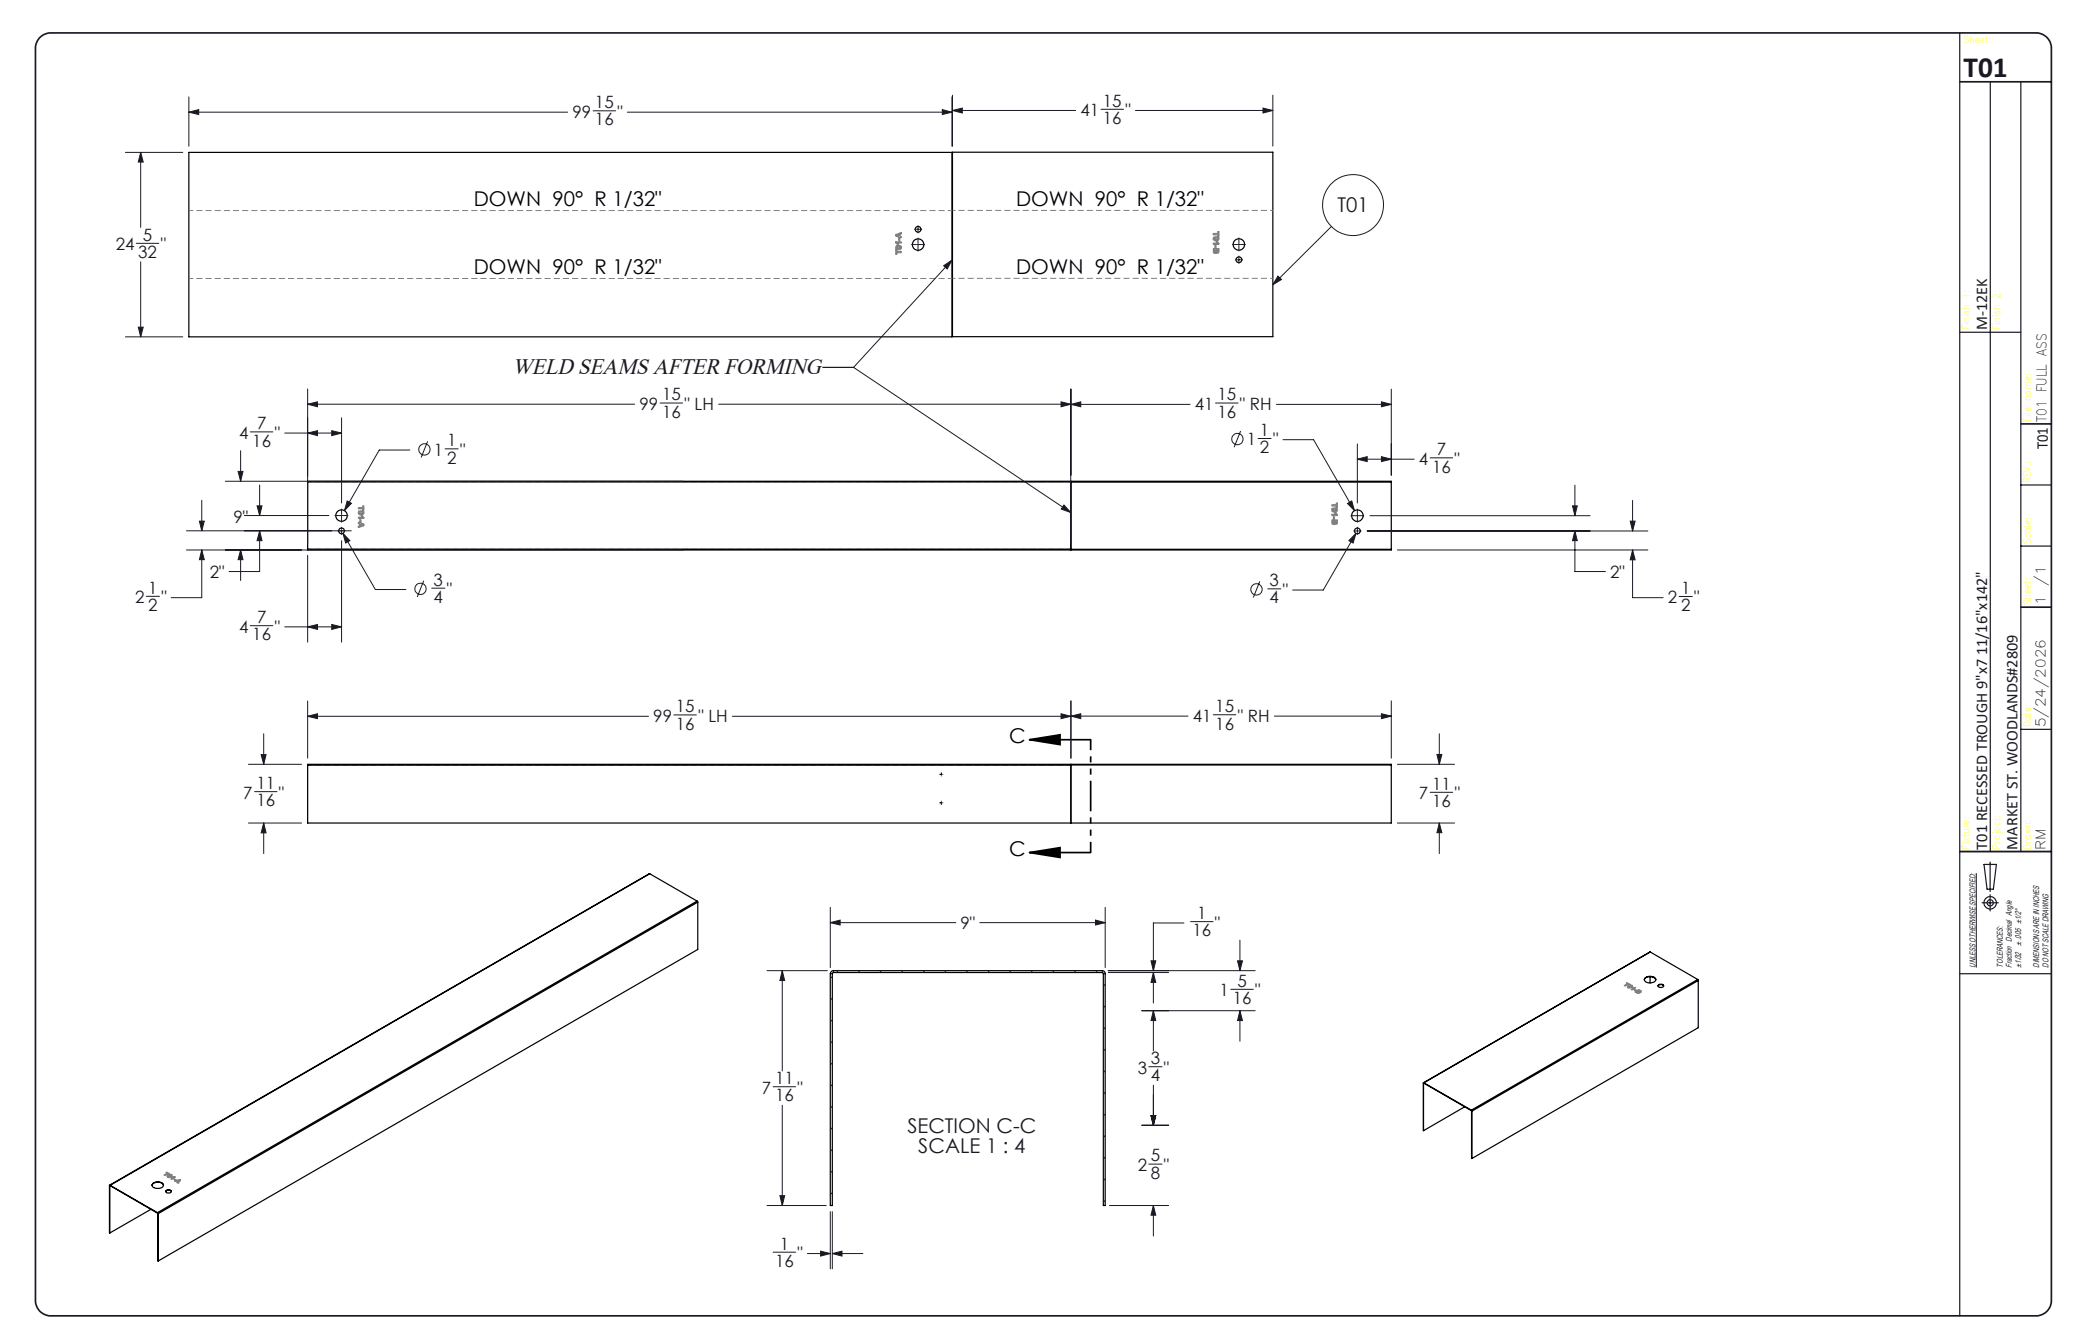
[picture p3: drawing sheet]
<svg xmlns="http://www.w3.org/2000/svg" width="432mm" height="279mm" viewBox="0 0 432 279" stroke-linecap="round" stroke-linejoin="round" font-family="sans-serif">
<g fill="none" stroke="#191924" stroke-width=".21">
<path d="M198 19.8v10.6M264.6 19.8v10.6M26.1 31.7h11.9M29.2 31.7l.6 2h-1zM29.2 31.7v15.6M39.3 23.3l2-.5v1zM39.3 20.1v10.3M39.3 23.3h78.7M123.3 23h4.7M130.4 23.3h67.5M195.9 22.8l2 .5-2 .5zM197.9 20.1v10.3"/>
<path d="M198 23l2.1-.5v1zM198 23h25.6M228.9 22.7h4.7M236 23h28.6M262.6 22.5l2 .5-2 .5zM28.3 50.6h4.7M29.2 54.4v15.6M189.5 50.8h1M190.1 47.7h.4M190.7 47.7h.3M190.7 50.8h.3M190.9 46.9v.4"/>
<path d="M190.9 47.5v.3M190.9 48v.4M190.9 49.5v1M190.9 50.7v.3M190.9 51.2v1M191.2 47.7h.4M191.2 50.8h1M196.2 55.2l1.7-1.1-1 1.8zM197.9 54.1l-20.5 22.3M256.2 50.8h1M256.8 54h.4M257.4 50.8h.3"/>
<path d="M257.4 54h.3M257.6 49.5v1M257.6 50.7v.3M257.6 51.2v1M257.6 53.2v.5M257.6 53.8v.4M257.6 54.3v.5M257.9 50.8h1M257.9 54h.4M265.7 57.4l.7 .7-1.8 1.1zM276.8 47.1l-12.2 12.1M26.1 70h11.9"/>
<path d="M28.8 68h1l-.6 2zM171.1 76.4h6.3M177.4 76.4l45.2 30.1M49.5 98h1l-.5 2zM50 93.7v6.3M52 89.8h4.7M59.2 90h11.8M64 84l2-.5v1.1zM64 90l2-.5v1.1zM64 80.9v32.2M64 84h67.9M69 89.5l2 .5-2 .6z"/>
<path d="M71 86.9v17.7M85.2 93.6h-6.4l-7.2 12.6M88.9 91.8l-1.3 3.3M92.5 93.3h2.7M137.2 83.8h4.7M149.4 84h73.2M220.6 83.5l2 .5-2 .6zM222.6 80.9v32.2M222.7 84.1l2-.6v1.1zM222.7 84.1h24.7M222.7 80.9v17.9M252.7 83.8h4.7"/>
<path d="M257.9 89.6l-1.3 3.4M261.5 91.2h2.8M265.4 84.1h23.8M266.7 91.4h6.4l8.5 14.8M282.2 95.5l2-.6v1.1zM282.2 92.3v12.3M282.2 95.5h11.8M287.2 83.5l2 .6-2 .5zM287.2 94.9l2 .6-2 .5zM289.2 80.9v17.9M297.3 95.2h4.7M38.8 114.3h103.2"/>
<path d="M38.8 110.3h34.2M41.5 108.3h1l-.6 2zM41.9 114.3l.6 2h-1zM41.9 114.3v9.9h-6.3M41.9 104v6.3M46.8 100h95.2M50 114.3l.5 2h-1zM50 114.3v6.4M50.8 107.2h17.6M53.4 105.2h1.1l-.5 2zM54 110.3l.5 2.1h-1.1zM54 110.3v8.5h-6.4"/>
<path d="M54 100.8v6.4M64 115.4v18.1M69.6 107.2h1.1M70.8 107.2h.4M71 105.8v1.1M71 107v.4M71 107.5v1M71 109.6v.4M71 110.2v.3M71 110.7v.4M71 112.4v21.1M71.3 110.9l1.4 1.5-.8 .5z"/>
<path d="M71.3 110.9l6.7 11.7h6.4M71.3 107.2h1.1M72.2 104.1l.9 .5-1.5 1.6zM221.2 105l1.4 1.5-2-.7zM280.1 104.7l.9-.6 .6 2.1zM280.8 107.2h1.1M281.4 110.4h.5M281.9 110.9l-.6 2-.9-.5zM281.9 110.9l-6.8 11.8h-6.4M282 107.2h.4M282 110.4h.4M282.2 105.8v1.1"/>
<path d="M282.2 107v.4M282.2 107.5v1M282.2 109.6v.5M282.2 110.2v.3M282.2 110.7v.4M282.5 107.2h1M282.5 110.4h.5M284.2 110.4h58.4M284.8 107.2h45.8M290.5 114.3h52.1M326.9 105.2h1l-.5 2zM327.4 110.4l.5 2h-1z"/>
<path d="M327.4 110.4v8.4h6.4M327.4 100.9v6.3M338.9 108.3h1l-.5 2.1zM339.4 114.3l.5 2.1h-1zM339.4 114.3v9.9h6.4M339.4 104v6.4M30.4 124h2.8M52 130.1h4.7M59.2 130.3h11.8M64 130.3l2-.5v1zM69 129.8l2 .5-2 .5zM88.1 120.7l-1.4 3.4"/>
<path d="M89.7 122.3h2.8M261.9 120.9l-1.3 3.3M263.6 122.4h2.7M349.1 124h2.7M51.6 158.9h11.1M54.3 156.9h1l-.5 2zM54.8 152.5v6.4M64 148.9l2-.5v1zM64 145.7v11.9M64 148.9h70.8M140.1 148.6h4.7M152.3 148.9h70.3"/>
<path d="M220.6 148.4l2 .5-2 .5zM222.6 145.7v11.9M222.7 148.9l2-.5v1zM222.7 145.7v11.9M222.7 148.9h24.3M252.2 148.6h4.7M264.9 148.9h24.3M287.2 148.4l2 .5-2 .5zM289.2 145.7v11.9M290.5 158.9h11.9M298.7 156.8h1.1l-.6 2.1zM299.2 152.5v6.4"/>
<path d="M51.6 171.1h11.1M52.9 164.6h4.7M54.8 171.1l.5 2h-1zM54.8 171.1v6.3M195.3 166.9h.1M195.3 161h.1M195.5 166.9h.3M195.5 161h.3M195.7 160.6v.1M195.7 160.8v.3M195.7 161.3h.1M195.7 166.5v.1"/>
<path d="M195.7 166.8v.3M195.7 167.2v.1M196 166.9h.1M196 161h.1M290.5 171.1h11.9M297.3 164.7h4.7M299.2 171.1l.6 2h-1.1zM299.2 171.1v6.3M172.6 191.8l2.1-.5v1zM172.6 188.6v12.6M172.6 191.8h26.1M203.7 191.8h26.1"/>
<path d="M227.8 191.3l2 .5-2 .5zM229.8 188.6v12.6M239.3 199.7h1l-.5 2.1zM246.1 191.9h-6.3v9.9M247.5 191.6h4.7M257.3 199.7h1l-.5 2.1zM257.8 195.4v6.4M410.9 181.5v19.6M159.5 201.8h12.5M162.6 201.8l.5 2h-1zM162.6 201.8v20.8M173 203l-.4 .4"/>
<path d="M173 207.5l-.4 .4M173 212l-.4 .4M173 216.5l-.4 .4M174.3 201.8l-.4 .4M178.8 201.8l-.4 .4M183.2 201.8l-.4 .4M187.7 201.8l-.4 .4M192.2 201.8l-.4 .4M196.7 201.8l-.4 .4M201.2 201.8l-.4 .4M205.7 201.8l-.4 .4M210.2 201.8l-.4 .4"/>
<path d="M214.7 201.8l-.4 .4M219.2 201.8l-.4 .4M223.7 201.8l-.4 .4M228.1 201.8l-.3 .4M229.8 204.6l-.4 .4M229.8 209.1l-.4 .4M229.8 213.6l-.4 .4M229.8 218.1l-.4 .4M230.4 201.8h30.5M230.4 202.2h12.6M237.4 210.1h23.5M239.8 210.1l.5 2.1h-1z"/>
<path d="M239.8 202.2l.5 2h-1zM239.8 202.2v6.3M239.8 210.1v8.4M255.9 205.7h4.7M257.8 210.1l.5 2.1h-1zM257.8 210.1v6.4M160.7 225.9h4.7M162.6 229.8v20.8M173 221l-.4 .4M173 225.5l-.4 .4M173 230l-.4 .4M173 234.5l-.4 .3"/>
<path d="M173 238.9l-.4 .5M229.8 222.6l-.4 .4M229.8 227.1l-.4 .4M229.8 231.6l-.4 .4M229.8 236.1l-.4 .4M237.4 233.9h5.6M238.8 221.8h2.8M239.3 231.9h1l-.5 2zM239.8 225.6v8.3M159.5 250.6h12.3M162.1 248.6h1l-.5 2zM172.6 251.9v11.9"/>
<path d="M173 243.5l-.4 .3M173 247.9l-.4 .4M173 251.9v11.9M229.8 240.6l-.4 .3M229.8 245l-.4 .5M229.8 249.6l-.4 .3M230.6 250.6h12.4M238.8 242h2.8M239.8 250.6l.5 2h-1zM239.8 250.6v6.4M160.7 260.3h4.7M167.9 260.6h4.7"/>
<path d="M170.6 260.1l2 .5-2 .5zM173 260.6l2-.5v1zM173 260.6h6.4"/>
<circle cx="281.3" cy="42.6" r="6.3"/>
<circle cx="88.3" cy="93.4" r="1.17"/>
<circle cx="257.3" cy="91.3" r="1.18"/>
<circle cx="87.4" cy="122.4" r="1.18"/>
<circle cx="261.2" cy="122.5" r="1.18"/>
</g>
<g fill="none" stroke="#191924" stroke-width=".25">
<path d="M407.4 6.8v266.7M413.8 17v160M420.1 17v160M407.4 69.1h12.7M420.1 113.5h6.4M420.1 100.8h6.4M420.1 151.6h6.4M407.4 177h19.1M412.5 179.7h2.5l-.6 5.2h-1.3zM413.7 179.2v6.1M412.1 187.7h3.3M413.7 186v3.4"/>
<path d="M407.4 202.4h19.1"/>
<circle cx="413.7" cy="187.7" r=".66"/>
<circle cx="413.8" cy="187.7" r="1.29"/>
</g>
<path d="M8.2 7.9a3.3 3.3 0 0 1 2.3-1.1h412.8a3.2 3.2 0 0 1 3.2 3.2v260.4a3.2 3.2 0 0 1-3.2 3.1h-412.8a3.2 3.2 0 0 1-3.1-3.1v-260.4a3.2 3.2 0 0 1 .8-2.1zM407.4 17h19.1M420.1 88.1h6.4M420.1 126.2h6.4M407.4 177h19.1" fill="none" stroke="#191924" stroke-width=".35"/>
<path d="M64 100.1h158.6M64 114.2h158.6M64 159h158.6" fill="none" stroke="#000" stroke-width=".21" stroke-dasharray="1.3 .6" stroke-dashoffset=".4" stroke-linecap="butt"/>
<path d="M69.8 158.9v.1M70.4 158.9v.1M71.6 159v-.1M72.2 159v-.1M173 202.4h-.4M173.3 201.8v.4M229.2 202.2v-.4M229.8 202.4h-.4" fill="none" stroke="#000" stroke-width=".21" stroke-dasharray="1.3 .6" stroke-linecap="butt"/>
<g fill="none" stroke="#000" stroke-width=".25">
<path d="M39.3 31.7h158.6v38.3h-158.6zM198 31.6h66.6v38.4h-66.6zM64 100.2v-.2h158.6v.2M64 114.2v.1h158.6v-.1M64 100.2v14M64 100.2h158.6M64 114.2h158.6M222.6 100.2v14M222.7 100.2v-.2h66.5v.2M222.7 114.2v.1h66.5v-.1M222.7 100.2h66.5M222.7 100.2v14"/>
<path d="M222.7 114.2h66.5M289.2 100.2v14M64 159.1v-.2h158.6v.2M64 159.1v12h158.6v-12M64 159.1h158.6M222.7 159v-.1h66.5v.1M222.7 159v12.1h66.5v-12.1M222.7 159h66.5M135.1 181.6l-112.3 64.8M135.1 181.6l-112.2 64.8M135.1 181.6l9.8 5.7M144.9 187.3l.2 .2"/>
<path d="M144.9 187.3l-112.2 64.8M145.1 187.5l-112.2 64.8M145.1 187.5v9.9l-112.2 64.7M343.1 197.9l-47.2 27.2M343.1 197.9l-47.1 27.2M343.1 197.9l9.9 5.7M172.8 202l.3-.2h56a.6 .6 0 0 1 .7 .6v48.2h-.4v-48.2l-.2-.2h-56.1l-.1 .2v48.2h-.4v-48.2zM341.8 203.7a1.45 1.45 0 0 1 2.4 0M341.9 203.3a1.5 1.5 0 0 1 2.3 .4 1.45 1.45 0 0 1-2.4 0zM343 203.1v1.2M344.7 205a.69 .69 0 0 1 1.2 0M344.7 204.8a.57 .57 0 0 1 .7-.2 .57 .57 0 0 1 .4 .5l-.9 .1-.2-.2z"/>
<path d="M353 203.6l.1 .2M353 203.6l-47.1 27.2M353.1 203.8l-47.1 27.2M353.1 203.8v9.8l-47.1 27.2M295.9 225.2h.1M295.9 225.2v9.9M296 225.1l-.1 .1M296 225.2h-.1M296 225.2l9.9 5.7M296 225.1v.1M296 225.1l9.9 5.7M304.5 230.1l-8.6 5"/>
<path d="M305.9 230.8l.1 .2M305.9 230.9v.1M305.9 230.8v.1M305.9 231h.1M305.9 231l.1 9.8M306 231v9.8M22.8 246.5h.1M22.8 246.5v9.8M22.9 246.5h-.1M22.9 246.4l-.1 .1M22.9 246.4l9.8 5.7M22.9 246.5l9.8 5.7"/>
<path d="M22.9 246.4v.1M31.4 251.4l-8.6 4.9M31.6 246.4a1.42 1.42 0 0 1 2.4 0M31.7 246.1a1.54 1.54 0 0 1 2.3 .2 1.33 1.33 0 0 1-2.1 .5 .46 .46 0 0 1-.2-.7zM32.7 252.2l.1 .1M32.7 252.1l.2 .2M32.7 252.1v.1M32.8 252.3h.1M32.8 252.3l.1 9.8M32.9 252.3v9.8M34.5 247.7a.69 .69 0 0 1 1.1 0M34.5 247.5l.5-.2a.39 .39 0 0 1 .6 .4 .39 .39 0 0 1-.6 .3h-.3a.29 .29 0 0 1-.2-.2 .29 .29 0 0 1 0-.3z"/>
<circle cx="190.9" cy="50.8" r="1.19"/>
<circle cx="190.9" cy="47.7" r=".59"/>
<circle cx="257.6" cy="50.8" r="1.2"/>
<circle cx="257.6" cy="54" r=".59"/>
<circle cx="71" cy="107.2" r="1.18"/>
<circle cx="71" cy="110.4" r=".6"/>
<circle cx="282.2" cy="107.2" r="1.19"/>
<circle cx="282.2" cy="110.4" r=".59"/>
</g>
<path d="M214 153.8l6.4-1v2zM214 153.8h12.7M214 177.2l6.4-1v2.1zM214 177.2h12.7" fill="none" stroke="#000" stroke-width=".35"/>
<g fill="none" stroke="#808080" stroke-width=".25">
<path d="M186.3 50.3h1l.1 .1-.8 .1 .1 .2-.1 .2zM186.3 48.8l1-.4 .1 .1-.3 .2v.4l.3 .1v.2l-1.1-.3zM186.3 51.9l.1 .1v.2h.9l.1 .2-.1 .1h-.9v.3l-.1 .1zM186.4 51.1h.8l.2 .3-.1 .2-.3 .2-.7-.1-.1-.3zM186.4 51.4l.4-.1a.2 .2 0 0 1 .3 0 .2 .2 0 0 1 0 .2l-.5 .1zM186.5 48.9l.4-.1v.3zM186.9 49.5l.1 .1v.4l-.2-.1zM252.2 50.6h.8l-.1-.2 .1-.2 .4 .5-1 .1zM252.3 48.6l.9-.1v-.3h.1l.1 .9h-.2v-.3h-.9zM252.3 51.8l1.1-.1-.1 .8h-.5a.34 .34 0 0 1-.4 .1 .34 .34 0 0 1-.1-.4zM252.4 49.3l.9 .1 .1 .4-.4 .3-.6-.1-.2-.3zM252.4 49.6l.4-.1a.23 .23 0 0 1 .3 0 .23 .23 0 0 1 0 .3 .23 .23 0 0 1-.3 0h-.3z"/>
<path d="M252.5 52h.3l-.1 .4h-.2zM252.6 51.1l.2 .1-.1 .4-.1-.1zM252.9 52h.3l-.1 .4-.2-.1zM74.5 105.6l.9-.1v-.3h.2v.8l-.2 .1v-.3h-.9zM74.5 107.6l.8-.1-.1-.3 .2 .2a.18 .18 0 0 1 .2 .2 .18 .18 0 0 1-.1 .2h-.9zM74.6 106.4l.2-.2 .6 .1 .2 .2v.3l-.2 .2h-.6l-.3-.2zM74.6 108.6l.9 .3a.19 .19 0 0 1 .1 .2 .19 .19 0 0 1-.1 .2l-1 .3v-.2l.3-.1v-.4l-.3-.1zM74.8 106.5h.2a.22 .22 0 0 1 .3 0 .22 .22 0 0 1 .1 .2l-.6 .1zM74.8 108.1h.2l-.1 .4zM75 109l.4 .1-.4 .2zM276.9 108.1h1.1v.6a.29 .29 0 0 1-.2 .3 .29 .29 0 0 1-.3-.2v.1a.32 .32 0 0 1-.5 .1 .32 .32 0 0 1-.1-.5zM276.9 105l.9-.1v-.3h.2v.8l-.2 .1v-.3h-.8z"/>
<path d="M276.9 105.8l.8-.2 .2 .1 .1 .4-.2 .3h-.7l-.2-.2zM276.9 106.9h.8l-.1-.3 .2 .3a.16 .16 0 0 1 .2 .1 .16 .16 0 0 1-.1 .2h-.9zM277.1 105.9h.4a.22 .22 0 0 1 .3 0 .22 .22 0 0 1-.1 .3 .22 .22 0 0 1-.3 0l-.3-.1zM277.1 108.3h.3l-.1 .5-.2-.1zM277.2 107.5l.2 .1v.3h-.2zM277.6 108.3h.2l-.1 .4-.1-.1zM338.1 204.3l.8 .4-.4-.1-.7 .4-.1-.1 .6-.4zM338.3 205.1l.5-.3 .4 .1a.22 .22 0 0 1 .1 .2 .22 .22 0 0 1-.2 .2l-.6 .1zM338.6 205.1l.2-.1a.16 .16 0 0 1 .2-.1 .16 .16 0 0 1 .1 .2l-.3 .2zM339.4 205.2l.6 .2-.8 .4v-.2l.5-.2zM339.8 205.7l.3 .2-.1 .1zM340 206.1l.6-.4 .5 .2a.19 .19 0 0 1 .1 .3 .19 .19 0 0 1-.3 0v.2l-.4 .1-.5-.3z"/>
<path d="M340.3 206.2l.1-.1 .3 .2zM340.6 206l.1-.1 .3 .2zM34.5 243.7h.2l.6 .4-.4-.1-.7 .3-.1-.1 .6-.3zM34.8 244.4l.4-.2h.4a.27 .27 0 0 1 .2 .4 .27 .27 0 0 1-.4 .1l-.3 .1a.24 .24 0 0 1-.3-.1 .24 .24 0 0 1 0-.3zM35 244.5l.6-.2-.4 .4h-.2zM35.8 244.6l.6 .1-.8 .4 .5-.3-.3-.1zM36.2 245.1l.3 .2zM36.3 245.5l1.2-.2-.4 .6h-.2l.1-.2-.3-.2zM36.9 245.5l.4-.1-.2 .2z"/>
</g>
<path d="M226.7 153.8v23.4" fill="none" stroke="#000" stroke-width=".35" stroke-dasharray="6.3 1.3 1.3 1.3 1.3 1.3" stroke-dashoffset="4.1" stroke-linecap="butt"/>
<path d="M39.3 43.8h158.6M197.9 57.9h-158.6" fill="none" stroke="#808080" stroke-width=".21" stroke-dasharray="1.3 .6" stroke-dashoffset=".4" stroke-linecap="butt"/>
<path d="M198 43.7h66.6M264.6 57.9h-66.6" fill="none" stroke="#808080" stroke-width=".21" stroke-dasharray="1.3 .6" stroke-dashoffset=".7" stroke-linecap="butt"/>
<path d="M214 153.8l6.4-1v2zM214 177.2l6.4-1v2.1z" fill="#000"/>
<g fill="#191924">
<path d="M265.7 57.4l.7 .7-1.8 1.1z"/>
<path d="M54.8 171.1l.5 2h-1zM54.3 156.9h1l-.5 2zM64 148.9l2-.5v1zM220.6 148.4l2 .5-2 .5zM49.5 98h1l-.5 2zM50 114.3l.5 2h-1zM220.6 83.5l2 .5-2 .6zM64 84l2-.5v1.1zM69 129.8l2 .5-2 .5zM64 130.3l2-.5v1zM41.5 108.3h1l-.6 2zM41.9 114.3l.6 2h-1zM69 89.5l2 .5-2 .6zM64 90l2-.5v1.1zM53.4 105.2h1.1l-.5 2zM54 110.3l.5 2.1h-1.1zM72.2 104.1l-.6 2.1 1.5-1.6zM71.3 110.9l.6 2 .8-.5zM287.2 83.5l2 .6-2 .5zM222.7 84.1l2-.6v1.1zM326.9 105.2h1l-.5 2zM327.4 110.4l.5 2h-1zM338.9 108.3h1l-.5 2.1zM339.4 114.3l.5 2.1h-1zM282.2 95.5l2-.6v1.1zM287.2 94.9l2 .6-2 .5zM280.1 104.7l1.5 1.5-.6-2.1zM281.9 110.9l-1.5 1.5 .9 .5z"/>
<path d="M221.2 105l1.4 1.5-2-.7zM196.2 55.2l1.7-1.1-1 1.8z"/>
<path d="M299.2 171.1l.6 2h-1.1zM298.7 156.8h1.1l-.6 2.1zM287.2 148.4l2 .5-2 .5zM222.7 148.9l2-.5v1z"/>
<path d="M195.9 22.8l2 .5-2 .5zM39.3 23.3l2-.5v1zM28.8 68h1l-.6 2zM29.2 31.7l.6 2h-1zM262.6 22.5l2 .5-2 .5zM198 23l2.1-.5v1zM239.8 210.1l.5 2.1h-1zM239.3 231.9h1l-.5 2zM257.8 210.1l.5 2.1h-1zM257.3 199.7h1l-.5 2.1zM239.3 231.9h1l-.5 2zM239.8 250.6l.5 2h-1zM239.8 202.2l.5 2h-1zM239.3 199.7h1l-.5 2.1zM172.6 191.8l2.1-.5v1zM227.8 191.3l2 .5-2 .5zM162.6 201.8l.5 2h-1zM162.1 248.6h1l-.5 2zM173 260.6l2-.5v1zM170.6 260.1l2 .5-2 .5z"/>
</g>
<text font-size="6.1" fill="#191924" x="408.2" y="16.1">T01</text>
<text font-size="4.7" fill="#191924" x="106.5" y="77.8">WELD SEAMS AFTER FORMING</text>
<g font-size="4.2">
<text x="98.5" y="42.8">DOWN 90° R 1/32&quot;</text>
<text x="211.2" y="42.9">DOWN 90° R 1/32&quot;</text>
<text x="98.5" y="57">DOWN 90° R 1/32&quot;</text>
<text x="211.2" y="56.9">DOWN 90° R 1/32&quot;</text>
<text x="209.8" y="154.4">C</text>
<text x="209.8" y="177.9">C</text>
</g>
<g font-size="4.2" fill="#191924">
<text x="278.1" y="44.2">T01</text>
<text x="188.6" y="235.6">SECTION C-C</text>
<text x="190.9" y="239.8">SCALE 1 : 4</text>
</g>
<g font-size="3.5" fill="#191924">
<text x="123.7" y="22.5">15</text>
<text x="229.3" y="22.2">15</text>
<text x="119" y="24.5">99</text>
<text x="123.7" y="26.1">16</text>
<text x="128.4" y="24.5">&quot;</text>
<text x="224.6" y="24.2">41</text>
<text x="229.3" y="25.8">16</text>
<text x="234" y="24.2">&quot;</text>
<text x="24" y="52">24</text>
<text x="28.7" y="53.6">32</text>
<text x="29.7" y="50">5</text>
<text x="33.4" y="52">&quot;</text>
<text x="137.6" y="83.2">15</text>
<text x="253.1" y="83.2">15</text>
<text x="53.4" y="89.2">7</text>
<text x="132.9" y="85.2">99</text>
<text x="137.6" y="86.8">16</text>
<text x="142.3" y="85.2">&quot; LH</text>
<text x="248.4" y="85.2">41</text>
<text x="253.1" y="86.8">16</text>
<text x="257.8" y="85.2">&quot; RH</text>
<text x="49.7" y="91.2">4</text>
<text x="52.5" y="92.8">16</text>
<text x="57.1" y="91.2">&quot;</text>
<text x="90.2" y="94.7">1</text>
<text x="92.9" y="92.8">1</text>
<text x="95.7" y="94.7">&quot;</text>
<text x="259.2" y="92.6">1</text>
<text x="261.9" y="90.6">1</text>
<text x="261.9" y="94.2">2</text>
<text x="264.7" y="92.6">&quot;</text>
<text x="298.7" y="94.6">7</text>
<text x="92.9" y="96.4">2</text>
<text x="295" y="96.6">4</text>
<text x="297.7" y="98.2">16</text>
<text x="302.4" y="96.6">&quot;</text>
<text x="48.5" y="108.7">9&quot;</text>
<text x="28.1" y="125.4">2</text>
<text x="30.8" y="123.4">1</text>
<text x="33.6" y="125.4">&quot;</text>
<text x="43.6" y="120.1">2&quot;</text>
<text x="90.2" y="121.7">3</text>
<text x="90.2" y="125.3">4</text>
<text x="92.9" y="123.7">&quot;</text>
<text x="264" y="121.8">3</text>
<text x="264" y="125.5">4</text>
<text x="266.7" y="123.8">&quot;</text>
<text x="334.8" y="120.1">2&quot;</text>
<text x="346.8" y="125.4">2</text>
<text x="349.5" y="123.4">1</text>
<text x="352.2" y="125.4">&quot;</text>
<text x="30.8" y="127">2</text>
<text x="49.7" y="131.5">4</text>
<text x="53.4" y="129.5">7</text>
<text x="57.1" y="131.5">&quot;</text>
<text x="349.5" y="127">2</text>
<text x="52.5" y="133.1">16</text>
<text x="140.5" y="148.1">15</text>
<text x="252.7" y="148.1">15</text>
<text x="135.8" y="150.1">99</text>
<text x="140.5" y="151.7">16</text>
<text x="145.2" y="150.1">&quot; LH</text>
<text x="248" y="150.1">41</text>
<text x="252.7" y="151.7">16</text>
<text x="257.3" y="150.1">&quot; RH</text>
<text x="50.6" y="166">7</text>
<text x="53.3" y="164">11</text>
<text x="53.3" y="167.6">16</text>
<text x="58" y="166">&quot;</text>
<text x="295" y="166.2">7</text>
<text x="297.7" y="164.2">11</text>
<text x="297.7" y="167.8">16</text>
<text x="302.4" y="166.2">&quot;</text>
<text x="248.9" y="191">1</text>
<text x="199.7" y="193.1">9&quot;</text>
<text x="247.9" y="194.7">16</text>
<text x="252.6" y="193">&quot;</text>
<text x="253.5" y="207.1">1</text>
<text x="256.3" y="208.7">16</text>
<text x="257.3" y="205.1">5</text>
<text x="261" y="207.1">&quot;</text>
<text x="239.3" y="221.2">3</text>
<text x="158.4" y="227.4">7</text>
<text x="161.1" y="225.4">11</text>
<text x="165.8" y="227.4">&quot;</text>
<text x="236.5" y="223.2">3</text>
<text x="239.3" y="224.8">4</text>
<text x="242" y="223.2">&quot;</text>
<text x="161.1" y="229">16</text>
<text x="236.5" y="243.4">2</text>
<text x="239.3" y="241.4">5</text>
<text x="239.3" y="245.1">8</text>
<text x="242" y="243.4">&quot;</text>
<text x="161.1" y="263.4">16</text>
<text x="162.1" y="259.8">1</text>
<text x="165.8" y="261.8">&quot;</text>
</g>
<g font-size="3.4" fill="#191924">
<text x="413.1" y="68.7" transform="rotate(-90 413.1 68.7)">M-12EK</text>
<text x="425.7" y="93.4" transform="rotate(-90 425.7 93.4)">T01</text>
<text x="413.1" y="176.6" transform="rotate(-90 413.1 176.6)">T01 RECESSED TROUGH 9&quot;x7 11/16&quot;x142&quot;</text>
<text x="419.4" y="176.6" transform="rotate(-90 419.4 176.6)">MARKET ST. WOODLANDS#2809</text>
</g>
<g font-size="2.8" fill="#191924">
<text x="425.5" y="87.7" transform="rotate(-90 425.5 87.7)">T01 FULL ASS</text>
<text x="425.2" y="125.8" transform="rotate(-90 425.2 125.8)">1</text>
<text x="425.2" y="121.7" transform="rotate(-90 425.2 121.7)">/1</text>
<text x="425.2" y="151.2" transform="rotate(-90 425.2 151.2)">5/24/2026</text>
<text x="425.2" y="176.6" transform="rotate(-90 425.2 176.6)">RM</text>
</g>
<g font-size="2.1" fill="#ff0">
<text x="408.2" y="8.9">Sheet:</text>
<text x="409.5" y="68.7" transform="rotate(-90 409.5 68.7)">Finish 1:</text>
<text x="415.8" y="68.7" transform="rotate(-90 415.8 68.7)">Finish 2:</text>
<text x="422.2" y="87.7" transform="rotate(-90 422.2 87.7)">File name:</text>
<text x="422.2" y="100.4" transform="rotate(-90 422.2 100.4)">REV.:</text>
<text x="422.2" y="113.1" transform="rotate(-90 422.2 113.1)">Scale:</text>
<text x="422.2" y="125.8" transform="rotate(-90 422.2 125.8)">Sheet:</text>
<text x="422.2" y="151.2" transform="rotate(-90 422.2 151.2)">Date:</text>
<text x="409.5" y="176.6" transform="rotate(-90 409.5 176.6)">Fixture:</text>
<text x="415.8" y="176.6" transform="rotate(-90 415.8 176.6)">Project:</text>
<text x="422.2" y="176.6" transform="rotate(-90 422.2 176.6)">Drawn:</text>
</g>
<g font-size="1.7" fill="#191924">
<text x="420.2" y="196.6" transform="rotate(-90 420.2 196.6)">± .005 ±1/2°</text>
<text x="410.7" y="201.1" transform="rotate(-90 410.7 201.1)">UNLESS OTHERWISE SPECIFIED:</text>
<text x="416.4" y="201.1" transform="rotate(-90 416.4 201.1)">TOLERANCES:</text>
<text x="418.3" y="201.1" transform="rotate(-90 418.3 201.1)">Fraction Decimal Angle</text>
<text x="420.2" y="201.1" transform="rotate(-90 420.2 201.1)">±1/32</text>
<text x="424" y="201.1" transform="rotate(-90 424 201.1)">DIMENSIONS ARE IN INCHES</text>
<text x="425.9" y="201.1" transform="rotate(-90 425.9 201.1)">DO NOT SCALE DRAWING</text>
</g>
</svg>
